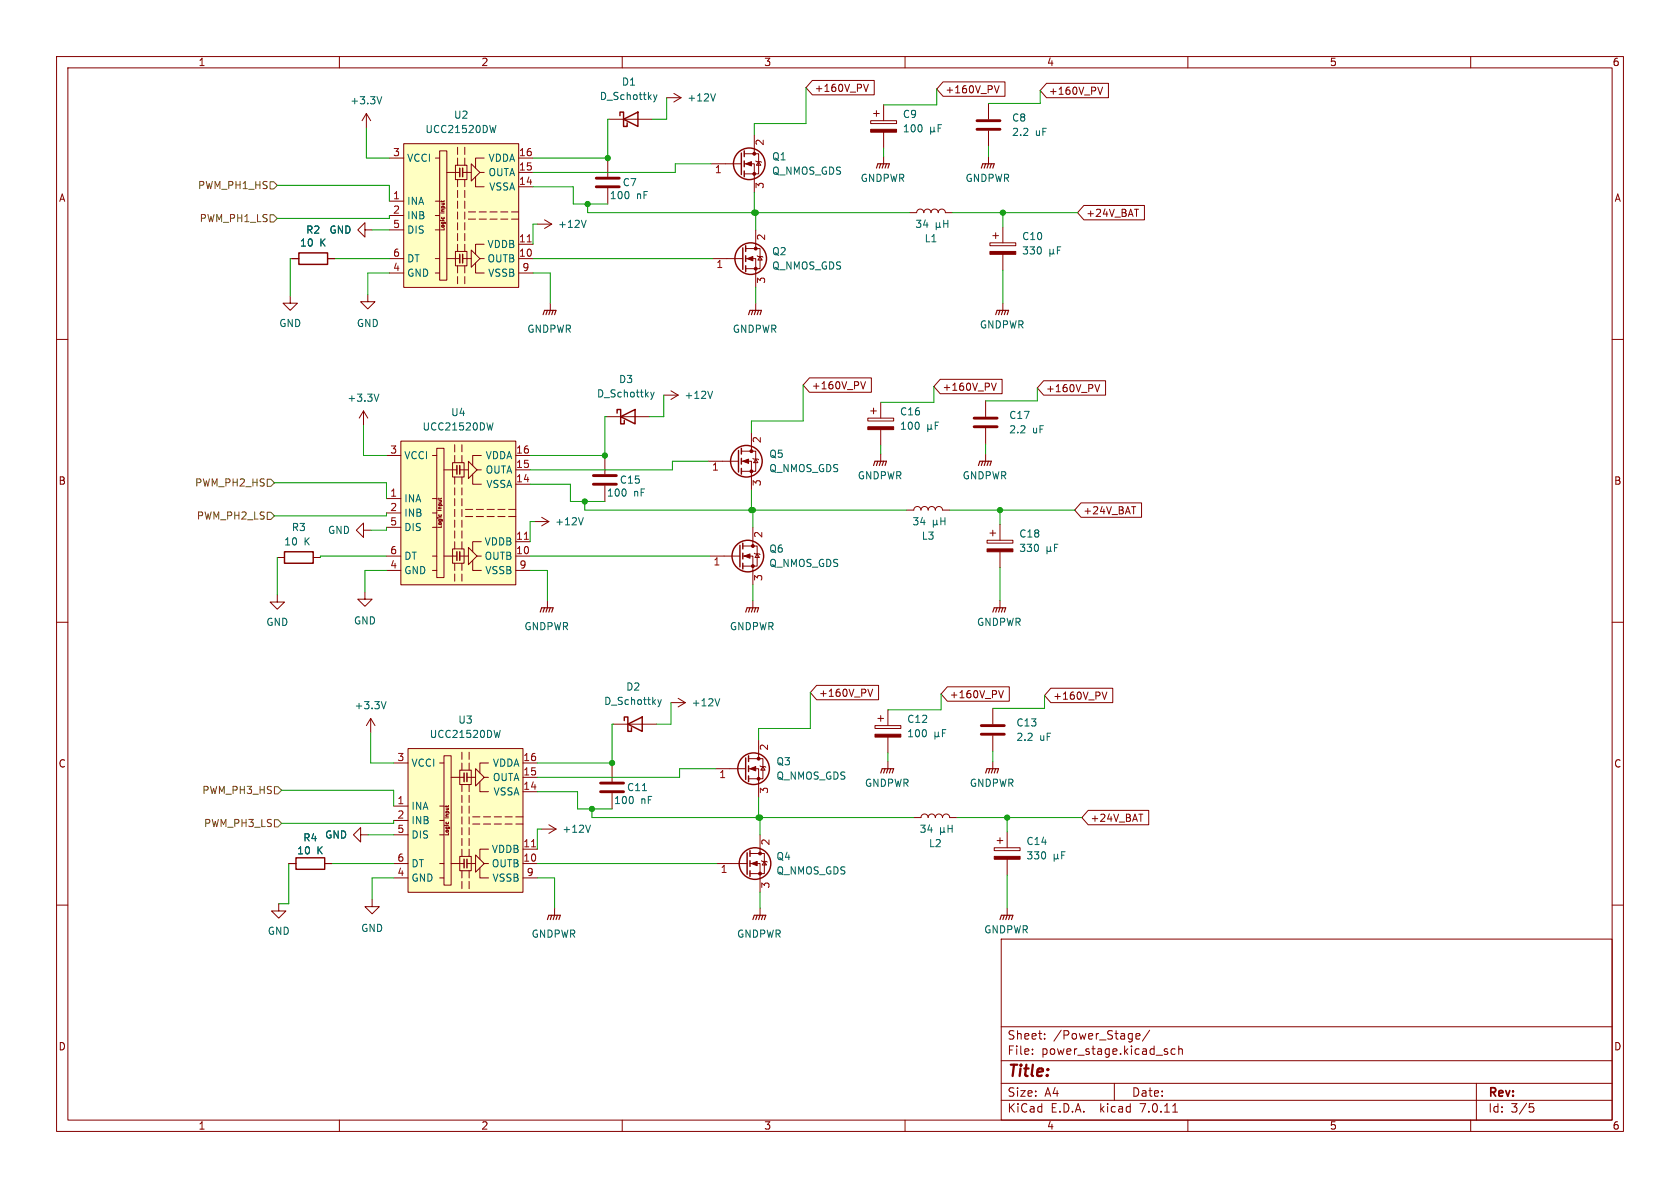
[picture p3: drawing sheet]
<svg xmlns="http://www.w3.org/2000/svg" width="297mm" height="210mm" viewBox="0 0 297 210" stroke-linecap="round" stroke-linejoin="round" font-family="sans-serif">
<g fill="none" stroke="#840000" stroke-width=".18">
<path d="M10 10h277v190h-277zM12 12h273v186h-273zM60 10v2M110 10v2M117.9 17.3h2.5M119.1 16.5l1.3 .8M120.4 17.3l-1.3 .7M143.6 14.2h11v2.6h-11l-1.1-1.3zM152.7 14.9l.4 1.3 .4-1.3M154.9 19.6v1M156.2 18.5v2.8M160 10v2"/>
<path d="M166.7 14.5h11v2.5h-11l-1.1-1.3zM174.8 18.3v2.8M175.8 15.1l.4 1.3 .4-1.3M185 14.7h11v2.6h-11l-1.1-1.3zM194.1 15.4l.4 1.3 .4-1.3M210 10v2M260 10v2M64.8 20.1l-.8 1.2M64.8 20.1v2.5M64.8 20.1l.7 1.2M68.8 38.1h2.6M68.8 35.6h2.6"/>
<path d="M68.8 27.9h2.6M71.4 25.4h20.3v25.4h-20.3zM77 38.1h.7M77 35.6h.7M77 27.9h.7M77.7 26.7h1.3v22.8h-1.3zM78.1 38.4v.2M78.5 38.4v.2M79 30.5h2.3M80.5 29.2h2v2.6h-2zM80.9 26v1.3M80.9 27.9v1.3"/>
<path d="M80.9 31.8v1.2M80.9 33.7v1.2M80.9 35.6v1.2M80.9 37.5v1.2M80.9 39.4v1.2M81.8 30.5h1.5M82.2 26v1.3M82.2 27.9v1.3M82.2 31.8v1.2M82.2 33.7v1.2M82.2 35.6v1.2M82.2 37.5v1.2"/>
<path d="M82.2 39.4v1.2M82.8 38.7h1.3M82.8 37.5h1.3M83.3 29l1.5 1.5-1.5 1.5zM84.1 31.2v1.8h1.5M84.7 38.7h1.3M84.7 37.5h1.3M84.8 30.5h.8M85.6 27.9h-1.5v1.8M86.6 38.7h1.3M86.6 37.5h1.3M88.5 38.7h1.3"/>
<path d="M88.5 37.5h1.3M90.4 38.7h1.3M90.4 37.5h1.3M91.7 30.5h2.5M91.7 27.9h2.5M91.7 33h2.5M95 39.6h2.5M96.3 38.9l1.2 .7M97.5 39.6l-1.2 .8M107.4 28.4v2.8M107.4 33.3v2.8M107.7 21.1h7.6"/>
<path d="M125.7 29h5.4M131.6 29h1.7v5M131.6 27.2h2.5v3.5h-2.5M133.3 23.9v3.3M133.6 28.4l.1 .2h.8l.1 .1M134.1 28.6l.4 .6h-.8zM153.9 21.3h4.6v.5h-4.6zM154.4 20.1h1M156.2 23.4v2.8M156.2 27.7v1.3M160.8 37.6h1.3a.64 .64 0 0 1 .6-.6 .64 .64 0 0 1 .6 .6 .64 .64 0 0 1 .7-.6 .64 .64 0 0 1 .6 .6 .64 .64 0 0 1 .6-.6 .64 .64 0 0 1 .7 .6 .64 .64 0 0 1 .6-.6 .64 .64 0 0 1 .6 .6h1.3M174.8 23.1v2.8"/>
<path d="M174.8 27.7v1.3M191.6 36.3h10.7v2.6h-10.7l-1.1-1.3zM200.6 37h.7M10 60h2M51.3 52.3v1.3h1.3l-1.3 1.3-1.3-1.3h1.3M51.6 45.7h1.2M57.9 45.7h1.3M64.5 40.6v-1.2l-1.3 1.2 1.3 1.3v-1.3h1.3M65 52.1v1.2h1.3l-1.3 1.3-1.2-1.3h1.2M68.8 45.7h2.6M68.8 48.3h2.6M68.8 40.6h2.6"/>
<path d="M77 45.7h.7M77 48.3h.7M77 40.6h.7M79 45.7h2.3M80.5 44.5h2v2.5h-2zM80.9 41.3v1.2M80.9 43.2v1.3M80.9 47v1.3M80.9 48.9v1.3M81.8 45.7h1.5M82.2 41.3v1.2M82.2 43.2v1.3"/>
<path d="M82.2 47v1.3M82.2 48.9v1.3M83.3 44.2l1.5 1.5-1.5 1.5zM84.1 46.5v1.8h1.5M84.8 45.7h.8M85.6 43.2h-1.5v1.8M91.7 45.7h2.5M91.7 48.3h2.5M91.7 43.2h2.5M97.3 53.6v1.3M126 45.7h5.3M131.8 45.7h1.8v5.1"/>
<path d="M131.8 43.9h2.6v3.6h-2.6M133.6 40.6v3.3M133.6 53.6v1.3M133.9 45.2l.1 .1h.7l.2 .2M134.4 45.3l.3 .7h-.7zM175 42.9h4.6v.5h-4.6zM175.5 41.7h1M176 41.1v1.1M177.3 40.1v2.8M177.3 45v2.8M177.3 53.6v1.3M285 60h2"/>
<path d="M64.3 72.6l-.8 1.3M64.3 72.6v2.6M64.3 72.6l.7 1.3M70.9 78h20.3v25.4h-20.3zM77.2 79.2h1.3v22.9h-1.3zM80.4 78.6v1.3M81.7 78.6v1.3M107.2 73.7h7.6M117.3 69.9h2.6M118.6 69.1l1.3 .8M119.9 69.9l-1.3 .7M131.1 79.8h2.5v3.5h-2.5"/>
<path d="M132.8 76.5v3.3M143.1 66.8h10.9v2.5h-10.9l-1.1-1.2zM152.2 67.5l.4 1.2 .4-1.2M153.4 73.9h4.6v.5h-4.6zM153.9 72.6h1M154.4 72.1v1.1M155.7 71.1v2.8M155.7 75.9v2.8M166.2 67.1h11v2.5h-11l-1.1-1.3zM174.2 70.9v2.8M174.2 75.7v2.8M175.3 67.7l.4 1.3 .4-1.3"/>
<path d="M184.5 67.3h10.9v2.6h-10.9l-1.1-1.3zM193.6 68l.4 1.3 .4-1.3M49 98.6h1.3M55.4 98.6h1.2M64.3 93.7v-1.2l-1.3 1.2 1.3 1.3v-1.3h1.2M68.3 98.3h2.6M68.3 93.2h2.6M68.3 90.7h2.6M68.3 88.1h2.6M68.3 80.5h2.6M76.5 98.3h.7M76.5 93.2h.7"/>
<path d="M76.5 90.7h.7M76.5 88.1h.7M76.5 80.5h.7M77.6 91v.2M78 91v.2M78.5 98.3h2.3M78.5 83.1h2.3M80 97h2v2.6h-2zM80 81.8h2v2.5h-2zM80.4 80.5v1.3M80.4 84.3v1.3M80.4 86.2v1.3"/>
<path d="M80.4 88.1v1.3M80.4 90v1.3M80.4 91.9v1.3M80.4 93.9v1.2M80.4 95.8v1.2M80.4 99.6v1.2M81.3 98.3h1.5M81.3 83.1h1.5M81.7 80.5v1.3M81.7 84.3v1.3M81.7 86.2v1.3M81.7 88.1v1.3"/>
<path d="M81.7 90v1.3M81.7 91.9v1.3M81.7 93.9v1.2M81.7 95.8v1.2M81.7 99.6v1.2M82.3 91.3h1.3M82.3 90h1.3M82.8 96.8l1.5 1.5-1.5 1.5zM82.8 81.5l1.5 1.6-1.5 1.5zM83.6 99.1v1.7h1.5M83.6 83.8v1.8h1.5M84.2 91.3h1.3"/>
<path d="M84.2 90h1.3M84.3 98.3h.8M84.3 83.1h.8M85.1 95.8h-1.5v1.7M85.1 80.5h-1.5v1.8M86.1 91.3h1.3M86.1 90h1.3M88 91.3h1.3M88 90h1.3M89.9 91.3h1.3M89.9 90h1.3M91.2 98.3h2.5"/>
<path d="M91.2 83.1h2.5M91.2 80.5h2.5M91.2 95.8h2.5M91.2 85.6h2.5M94.5 92.2h2.5M95.8 91.4l1.2 .8M97 92.2l-1.2 .8M106.9 81v2.8M106.9 85.9v2.7M125.2 81.5h5.4M125.5 98.3h5.3M131.1 81.5h1.7v5.1"/>
<path d="M131.3 98.3h1.8v5.1M131.3 96.5h2.6v3.6h-2.6M133.1 81l.1 .2h.8l.1 .1M133.1 93.2v3.3M133.3 97.8l.2 .1h.7l.2 .1M133.6 81.2l.4 .6h-.8zM133.9 97.9l.3 .7h-.7zM155.7 80.3v1.2M160.3 90.2h1.2a.64 .64 0 0 1 .7-.7 .64 .64 0 0 1 .6 .7 .64 .64 0 0 1 .6-.7 .64 .64 0 0 1 .7 .7 .64 .64 0 0 1 .6-.7 .64 .64 0 0 1 .7 .7 .64 .64 0 0 1 .6-.7 .64 .64 0 0 1 .6 .7h1.3M174.2 80.3v1.2M174.5 95.5h4.6v.5h-4.6zM175 94.2h1"/>
<path d="M175.5 93.7v1M176.8 92.7v2.8M176.8 97.5v2.8M191.1 88.9h10.7v2.5h-10.7l-1.1-1.2zM200 89.6h.8M10 110h2M49 105.2v1.2h1.3l-1.3 1.3-1.2-1.3h1.2M64.5 104.6v1.3h1.3l-1.3 1.3-1.3-1.3h1.3M68.3 100.8h2.6M76.5 100.8h.7M80.4 101.5v1.2M81.7 101.5v1.2"/>
<path d="M91.2 100.8h2.5M96.8 106.2v1.2M133.1 106.2v1.2M176.8 106.2v1.2M285 110h2M65.5 127l-.7 1.3M65.5 127v2.5M65.5 127l.8 1.3M69.6 134.9h2.5M72.1 132.3h20.4v25.4h-20.4zM77.7 134.9h.8M78.5 133.6h1.3v22.9h-1.3z"/>
<path d="M79.8 137.4h2.2M81.3 136.1h2v2.6h-2zM81.7 133v1.2M81.7 134.9v1.2M81.7 138.7v1.3M82.5 137.4h1.6M82.9 133v1.2M82.9 134.9v1.2M82.9 138.7v1.3M84.1 135.9l1.5 1.5-1.5 1.5zM84.8 138.2v1.8h1.6M85.6 137.4h.8"/>
<path d="M86.4 134.9h-1.6v1.8M92.5 137.4h2.5M92.5 134.9h2.5M92.5 140h2.5M108.2 135.4v2.8M108.5 128h7.6M118.6 124.2h2.6M119.9 123.4l1.3 .8M121.2 124.2l-1.3 .8M126.5 135.9h5.3M132.3 135.9h1.8v5.1M132.3 134.1h2.6v3.6h-2.6"/>
<path d="M134.1 130.8v3.3M134.4 135.4l.1 .1h.8l.1 .1M134.9 135.5l.4 .6h-.8zM144.4 121.2h10.9v2.5h-10.9l-1.1-1.3zM153.4 121.8l.5 1.3 .4-1.3M154.7 128.3h4.6v.5h-4.6zM155.2 127h1M155.7 126.5v1M157 125.5v2.8M157 130.3v2.8M157 134.6v1.3M167.5 121.4h10.9v2.6h-10.9l-1.1-1.3z"/>
<path d="M175.5 125.2v2.8M175.5 130v2.8M175.5 134.6v1.3M176.5 122.1l.5 1.3 .4-1.3M185.8 121.7h10.9v2.5h-10.9l-1.1-1.3zM194.8 122.3l.5 1.3 .4-1.3M10 160h2M49.3 159.8v1.2h1.2l-1.2 1.3-1.3-1.3h1.3M51.1 152.7h1.2M57.4 152.7h1.3M63.8 147.6v-1.3l-1.3 1.3 1.3 1.2v-1.2h1.2M65.8 159v1.3h1.3l-1.3 1.2-1.3-1.2h1.3"/>
<path d="M69.6 152.7h2.5M69.6 155.2h2.5M69.6 147.6h2.5M69.6 145h2.5M69.6 142.5h2.5M77.7 152.7h.8M77.7 155.2h.8M77.7 147.6h.8M77.7 145h.8M77.7 142.5h.8M78.9 145.3v.2M79.2 145.3l.1 .2"/>
<path d="M79.8 152.7h2.2M81.3 151.4h2v2.5h-2zM81.7 140.6v1.3M81.7 142.5v1.3M81.7 144.4v1.3M81.7 146.3v1.3M81.7 148.2v1.3M81.7 150.1v1.3M81.7 153.9v1.3M81.7 155.8v1.3M82.5 152.7h1.6M82.9 140.6v1.3"/>
<path d="M82.9 142.5v1.3M82.9 144.4v1.3M82.9 146.3v1.3M82.9 148.2v1.3M82.9 150.1v1.3M82.9 153.9v1.3M82.9 155.8v1.3M83.6 145.7h1.2M83.6 144.4h1.2M84.1 151.1l1.5 1.6-1.5 1.5zM84.8 153.4v1.8h1.6M85.5 145.7h1.2"/>
<path d="M85.5 144.4h1.2M85.6 152.7h.8M86.4 150.1h-1.6v1.8M87.4 145.7h1.2M87.4 144.4h1.2M89.3 145.7h1.3M89.3 144.4h1.3M91.2 145.7h1.3M91.2 144.4h1.3M92.5 152.7h2.5M92.5 155.2h2.5M92.5 150.1h2.5"/>
<path d="M95.8 146.6h2.5M97 145.8l1.3 .8M98.3 146.6l-1.3 .7M108.2 140.2v2.8M126.7 152.7h5.4M132.6 152.7h1.8v5M132.6 150.9h2.5v3.5h-2.5M134.4 147.6v3.3M134.6 152.1l.1 .2h.8l.1 .1M135.1 152.3l.4 .6h-.8zM161.5 144.5h1.3a.64 .64 0 0 1 .6-.6 .64 .64 0 0 1 .7 .6 .64 .64 0 0 1 .6-.6 .64 .64 0 0 1 .7 .6 .64 .64 0 0 1 .6-.6 .64 .64 0 0 1 .6 .6 .64 .64 0 0 1 .7-.6 .64 .64 0 0 1 .6 .6h1.3M175.8 149.9h4.5v.5h-4.5z"/>
<path d="M176.3 148.6h1M176.8 148.1v1M178.1 147.1v2.8M178.1 151.9v2.8M192.4 143.3h10.7v2.5h-10.7l-1.1-1.3zM201.3 143.9h.7M285 160h2M98 160.5v1.3M134.4 160.5v1.3M177 166h108v32h-108zM178.1 160.5v1.3M60 198v2"/>
<path d="M110 198v2M160 198v2M177 194.5h108M177 191.5h108M177 187.5h108M177 181.5h108M182.5 186.3v.1M182.5 185.5v.1M184.7 183.6v.1M184.7 182.8v.1M197 191.5v3M200.8 183.2l.7-.1v-.3l-.5-.1-.2 .2 .1 .7h.6"/>
<path d="M203.2 182.1l-1.2 2M207.3 196.6h.9M207.7 185.5l-.4-.1-.3 .3v.4l.2 .2h.5M208.4 185.5l.2-.1 .4 .1v.9M208.4 184.9v1.5M210 198v2M260 198v2M261 191.5v6.5M270.4 195.1h.7M270.5 195.7h.4l.3 .3-.2 .5-.5 .1"/>
</g>
<g fill="none" stroke="#006464" stroke-width=".18">
<path d="M67.5 17.1l-.4 1.3M115.5 16.8l.3 .8M115.8 17.6l-.3 .4M116.1 16.8l-.3 .8M126.5 16.6l-.4 1.3M87.7 22.2l-.3 1.2M103.6 38.9l-.4 1.3M164.5 22.5v1.2M164.5 23.1l.2 .2h.2l.2-.2M165.1 23.1l.2 .2M165.1 22.5v.6M165.5 39.4v1.2"/>
<path d="M165.9 22.6h.4M166.1 39.4v.6M166.5 22h-.6v1.3M166.8 38.9v1.3M166.8 39.5h.8M167.6 38.9v1.3M165.5 40l.2 .2h.2l.2-.2M166.1 40l.2 .2M185.6 44.1v1.2M185.6 44.7l.2 .2h.2l.2-.2M186.2 44.7l.2 .2M186.2 44.1v.6"/>
<path d="M186.9 44.2h.5M187.5 43.6h-.6v1.3M67 69.7l-.4 1.2M87.2 74.7l-.3 1.3M115 69.3l.3 .9M115.3 70.2l-.3 .4M115.6 69.3l-.3 .9M126 69.2l-.4 1.2M164 75v1.3M164 75.7l.2 .2h.2l.2-.2M164.6 75.7l.2 .2M164.6 75v.7"/>
<path d="M165.3 75.2h.5M165.9 74.6h-.6v1.3M103.1 91.5l-.4 1.3M165 91.9v1.3M165 92.6l.2 .2h.2l.2-.2M165.6 92.6l.2 .2M165.6 91.9v.7M166.3 91.5v1.3M166.3 92.1h.8M167.1 91.5v1.3M185.1 96.6v1.3M185.1 97.3l.2 .2h.2l.2-.2"/>
<path d="M185.7 97.3l.2 .2M185.7 96.6v.7M186.4 96.8h.4M187 96.2h-.6v1.3M68.3 124l-.5 1.3M88.4 129.1l-.3 1.3M113.6 139.8h.7M116.3 123.7l.3 .8M116.6 124.5l-.3 .5M116.9 123.7l-.3 .8M127.2 123.5l-.4 1.3M165.3 129.4v1.3"/>
<path d="M165.3 130.1l.2 .1h.2l.2-.1M165.9 129.4v.7M165.9 130.1l.2 .1M166.6 129.6h.4M167.2 129h-.6v1.2M104.4 145.9l-.4 1.2M166.3 146.3v1.3M166.3 147l.2 .1h.2l.2-.1M166.9 147l.2 .1M166.9 146.3v.7M167.6 145.9v1.2M167.6 146.5h.7"/>
<path d="M168.3 145.9v1.2M186.4 151v1.3M186.4 151.7l.1 .1h.3l.2-.1M187 151v.7M187 151.7l.2 .1M187.7 151.2h.4M188.3 150.6h-.6v1.2"/>
</g>
<g fill="none" stroke="#840000" stroke-width=".2">
<path d="M154.9 29.7l.3-.7h2l-.2 .7M155.7 29l-.3 .7M156.2 29l-.2 .7M156.7 29l-.2 .7M173.5 29.7l.2-.7h2.1l-.3 .7M174.2 29l-.2 .7M174.8 29l-.3 .7M175.3 29l-.3 .7M96 55.6l.3-.7h2l-.3 .7M96.8 54.9l-.3 .7M97.3 54.9l-.3 .7M97.8 54.9l-.3 .7"/>
<path d="M132.3 55.6l.3-.7h2l-.2 .7M133.1 54.9l-.3 .7M133.6 54.9l-.3 .7M134.1 54.9l-.2 .7M176 55.6l.3-.7h2l-.2 .7M176.8 54.9l-.3 .7M177.3 54.9l-.3 .7M177.8 54.9l-.3 .7M154.4 82.3l.3-.8h2l-.2 .8M155.2 81.5l-.3 .8M155.7 81.5l-.3 .8M156.2 81.5l-.2 .8"/>
<path d="M173 82.3l.2-.8h2.1l-.3 .8M173.7 81.5l-.2 .8M174.2 81.5l-.2 .8M174.8 81.5l-.3 .8M95.5 108.2l.3-.8h2l-.3 .8M96.3 107.4l-.3 .8M96.8 107.4l-.3 .8M97.3 107.4l-.3 .8M131.8 108.2l.3-.8h2l-.2 .8M132.6 107.4l-.3 .8M133.1 107.4l-.3 .8M133.6 107.4l-.3 .8"/>
<path d="M175.5 108.2l.3-.8h2l-.3 .8M176.3 107.4l-.3 .8M176.8 107.4l-.3 .8M177.3 107.4l-.3 .8M155.7 136.7l.3-.8h2l-.3 .8M156.5 135.9l-.3 .8M157 135.9l-.3 .8M157.5 135.9l-.3 .8M174.2 136.7l.3-.8h2l-.2 .8M175 135.9l-.2 .8M175.5 135.9l-.2 .8M176 135.9l-.2 .8"/>
<path d="M96.8 162.6l.2-.8h2.1l-.3 .8M97.5 161.8l-.2 .8M98 161.8l-.2 .8M98.6 161.8l-.3 .8M133.1 162.6l.2-.8h2.1l-.3 .8M133.9 161.8l-.3 .8M134.4 161.8l-.3 .8M134.9 161.8l-.3 .8M176.8 162.6l.2-.8h2.1l-.3 .8M177.5 161.8l-.2 .8M178.1 161.8l-.3 .8M178.6 161.8l-.3 .8"/>
</g>
<g fill="#840000" stroke="#840000" stroke-width=".18">
<path d="M153.9 22.9h4.6v.5h-4.6z"/>
<path d="M132.1 45.7l1-.4v.8z"/>
<path d="M154.7 129.8h4.6v.5h-4.6z"/>
<path d="M131.8 29l1-.4v.7z"/>
<path d="M132.8 152.7l1.1-.4v.7z"/>
<path d="M132.6 135.9l1-.4v.8z"/>
<path d="M131.3 81.5l1-.3v.7z"/>
<path d="M175 44.5h4.6v.5h-4.6z"/>
<path d="M131.6 98.3l1-.4v.8z"/>
<path d="M153.4 75.4h4.6v.5h-4.6z"/>
<path d="M174.5 97h4.6v.5h-4.6z"/>
<path d="M175.8 151.4h4.5v.5h-4.5z"/>
<circle cx="133.6" cy="47.5" r=".25"/>
<circle cx="133.6" cy="43.9" r=".25"/>
<circle cx="133.3" cy="30.7" r=".25"/>
<circle cx="133.3" cy="27.2" r=".25"/>
<circle cx="134.4" cy="154.4" r=".25"/>
<circle cx="134.4" cy="150.9" r=".25"/>
<circle cx="134.1" cy="137.7" r=".25"/>
<circle cx="134.1" cy="134.1" r=".25"/>
<circle cx="132.8" cy="83.3" r=".25"/>
<circle cx="132.8" cy="79.8" r=".25"/>
<circle cx="133.1" cy="100.1" r=".25"/>
<circle cx="133.1" cy="96.5" r=".25"/>
</g>
<path d="M105.4 33h4.1M105.4 31.5h4.1M172.7 22.9h4.1M172.7 21.3h4.1M172.2 75.4h4.1M172.2 73.9h4.1M104.9 85.6h4.1M104.9 84.1h4.1M106.2 140h4M106.2 138.4h4M173.5 129.8h4M173.5 128.3h4" fill="none" stroke="#840000" stroke-width=".51"/>
<g fill="none" stroke="#840000" stroke-width=".25">
<path d="M81.3 29.7v1.5M81.8 29.7v1.5M109.6 20.4v-.6h.6v2.6h.7v-.7M110.2 21.1l2.6-1.3v2.6zM131.1 27.1v3.8M131.6 26.7v1M131.6 28.4v1.1M131.6 30.2v1M52.8 44.7h5.1v2h-5.1zM81.3 45v1.5M81.8 45v1.5M131.3 43.8v3.8"/>
<path d="M131.8 43.4v1.1M131.8 45.2v1M131.8 47v1M109.1 73v-.6h.6v2.5h.7v-.6M109.7 73.7l2.6-1.3v2.5zM130.6 79.6v3.8M131.1 79.2v1.1M50.3 97.5h5.1v2.1h-5.1zM80.8 82.3v1.5M80.8 97.5v1.6M81.3 82.3v1.5M81.3 97.5v1.6"/>
<path d="M130.8 96.4v3.8M131.1 81v1M131.1 82.8v1M131.3 96v1M131.3 97.8v1M131.3 99.6v1M82 136.7v1.5M82.5 136.7v1.5M110.4 127.4v-.7h.6v2.6h.6v-.6M111 128l2.5-1.3v2.6zM131.8 134v3.8M132.3 133.6v1"/>
<path d="M132.3 135.4v1M132.3 137.2v1M52.3 151.6h5.1v2.1h-5.1zM82 151.9v1.5M82.5 151.9v1.5M132.1 150.7v3.9M132.6 150.4v1M132.6 152.1v1.1M132.6 153.9v1"/>
<circle cx="132.5" cy="29" r="2.79"/>
<circle cx="132.7" cy="45.7" r="2.79"/>
<circle cx="132" cy="81.5" r="2.79"/>
<circle cx="132.2" cy="98.3" r="2.79"/>
<circle cx="133.2" cy="135.9" r="2.79"/>
<circle cx="133.5" cy="152.7" r="2.79"/>
</g>
<g fill="#ffffc2" stroke="#ffffc2" stroke-width=".18">
<path d="M71.4 25.4h20.3v25.4h-20.3z"/>
<path d="M72.1 132.3h20.4v25.4h-20.4z"/>
<path d="M70.9 78h20.3v25.4h-20.3z"/>
</g>
<path d="M93.2 42.8h.7M92.7 95.3h.7M94 149.7h.7" fill="none" stroke="#a90000" stroke-width=".18"/>
<path d="M47.8 32.1h.6l.6 .7-.6 .6h-.6zM47.8 38h.6l.6 .6-.6 .6h-.6zM47.2 90.6h.7l.6 .6-.6 .6h-.7zM47.2 84.7h.7l.6 .6-.6 .7h-.7zM48.5 139.1h.6l.7 .6-.7 .6h-.6zM48.5 144.9h.6l.7 .6-.7 .7h-.6z" fill="none" stroke="#725600" stroke-width=".18"/>
<g fill="none" stroke="#009600" stroke-width=".18">
<path d="M117.9 17.3v3.8h-2.6M142.5 15.5v6.3h-9.2v2.1M165.6 15.7v2.8h-9.4M183.9 16v2.3h-9.1M49 32.8h19.8v2.8M64.8 22.6v5.3h4M68.8 38.1v.5h-19.8M94.2 27.9h13.2M94.2 33h7.1v3.1h6.1M95 39.6h-.8v3.6M103.9 36.1v1.5h56.9M107.7 21.1h-.3v7.3"/>
<path d="M125.7 29h-6.3v1.5h-25.2M133.3 34v3.6M133.6 37.6v3M156.2 26.2v1.5M168.4 37.6h22.1M174.8 25.9v1.8M177.3 37.6v2.5M51.6 45.7h-.3v6.6M59.2 45.7h9.6M65.8 40.6h3M68.8 48.3h-3.8v3.8M94.2 48.3h3.1v5.3"/>
<path d="M94.2 45.7h31.8M133.6 50.8v2.8M177.3 47.8v5.8M64.3 75.2v5.3h4M107.2 73.7h-.3v7.3M117.3 69.9v3.8h-2.5M142 68.1v6.3h-9.2v2.1M155.7 78.7v1.6M165.1 68.3v2.8h-9.4M174.2 78.5v1.8M183.4 68.6v2.3h-9.2M48.5 85.3h19.8v2.8"/>
<path d="M49 98.6v6.6M68.3 98.3h-11.7v.3M68.3 90.7v.5h-19.8M68.3 93.2v.5h-2.8M93.7 98.3h31.8M93.7 80.5h13.2M93.7 85.6h7.1v3h6.1M94.5 92.2h-.8v3.6M103.4 88.6v1.6h56.9M125.2 81.5h-6.3v1.6h-25.2M132.8 86.6v3.6M133.1 90.2v3"/>
<path d="M167.9 90.2h22.1M176.8 90.2v2.5M68.3 100.8h-3.8v3.8M93.7 100.8h3.1v5.4M133.1 103.4v2.8M176.8 100.3v5.9M49.8 139.7h19.8v2.8M65.5 129.5v5.4h4.1M95 134.9h13.2M95 140h7.1v3h6.1M108.5 128h-.3v7.4M118.6 124.2v3.8h-2.5"/>
<path d="M126.5 135.9h-6.4v1.5h-25.1M143.3 122.4v6.4h-9.2v2M157 133.1v1.5M166.4 122.7v2.8h-9.4M175.5 132.8v1.8M184.7 122.9v2.3h-9.2M51.1 152.7v7.1h-1.8M58.7 152.7h10.9M65 147.6h4.6M69.6 145v.5h-19.8M69.6 155.2h-3.8v3.8M95 155.2h3v5.3"/>
<path d="M95 152.7h31.7M95.8 146.6h-.8v3.5M104.6 143v1.5h56.9M134.1 141v3.5M134.4 144.5v3.1M134.4 157.7v2.8M169.2 144.5h22.1M178.1 144.5v2.6M178.1 154.7v5.8"/>
</g>
<g fill="#009600" stroke="#009600" stroke-width=".18">
<circle cx="103.4" cy="88.6" r=".46"/>
<circle cx="106.9" cy="80.5" r=".46"/>
<circle cx="107.4" cy="27.9" r=".46"/>
<circle cx="134.4" cy="144.5" r=".46"/>
<circle cx="134.1" cy="144.5" r=".46"/>
<circle cx="108.2" cy="134.9" r=".46"/>
<circle cx="177.3" cy="37.6" r=".46"/>
<circle cx="133.6" cy="37.6" r=".46"/>
<circle cx="133.3" cy="37.6" r=".46"/>
<circle cx="104.6" cy="143" r=".46"/>
<circle cx="103.9" cy="36.1" r=".46"/>
<circle cx="178.1" cy="144.5" r=".46"/>
<circle cx="132.8" cy="90.2" r=".46"/>
<circle cx="133.1" cy="90.2" r=".46"/>
<circle cx="176.8" cy="90.2" r=".46"/>
</g>
<text font-size="2.8" fill="#840000" x="178" y="190.9">Title:</text>
<g font-size="2.1" fill="#840000">
<text x="178" y="184">Sheet:</text>
<text x="186.2" y="184">/Power_Stage/</text>
<text x="178" y="186.7">File:</text>
<text x="184.1" y="186.7">power_stage.kicad_sch</text>
<text x="178" y="196.9">KiCad</text>
<text x="178" y="194.1">Size:</text>
<text x="184.7" y="194.1">A4</text>
<text x="185.7" y="196.9">E.D.A.</text>
<text x="194.6" y="196.9">kicad</text>
<text x="200" y="194.1">Date:</text>
<text x="201.8" y="196.9">7.0.11</text>
<text x="263" y="194.3">Rev:</text>
<text x="263" y="196.9">Id:</text>
<text x="267.1" y="196.9">3/5</text>
</g>
<g font-size="1.8" fill="#840000">
<text x="35" y="11.9">1</text>
<text x="85" y="11.9">2</text>
<text x="135" y="11.9">3</text>
<text x="185" y="11.9">4</text>
<text x="235" y="11.9">5</text>
<text x="285" y="11.9">6</text>
<text x="143.9" y="16.4">+160V_PV</text>
<text x="167" y="16.7">+160V_PV</text>
<text x="185.3" y="17">+160V_PV</text>
<text x="10.3" y="35.9">A</text>
<text x="285.3" y="35.9">A</text>
<text x="191.9" y="38.5">+24V_BAT</text>
<text x="143.4" y="69">+160V_PV</text>
<text x="166.5" y="69.3">+160V_PV</text>
<text x="184.8" y="69.5">+160V_PV</text>
<text x="10.3" y="85.9">B</text>
<text x="285.3" y="85.9">B</text>
<text x="191.4" y="91.1">+24V_BAT</text>
<text x="144.7" y="123.4">+160V_PV</text>
<text x="167.8" y="123.6">+160V_PV</text>
<text x="186.1" y="123.9">+160V_PV</text>
<text x="10.3" y="135.9">C</text>
<text x="285.3" y="135.9">C</text>
<text x="192.7" y="145.5">+24V_BAT</text>
<text x="10.3" y="185.9">D</text>
<text x="285.3" y="185.9">D</text>
<text x="35" y="199.9">1</text>
<text x="85" y="199.9">2</text>
<text x="135" y="199.9">3</text>
<text x="185" y="199.9">4</text>
<text x="235" y="199.9">5</text>
<text x="285" y="199.9">6</text>
</g>
<g font-size="1.8" fill="#006464">
<text x="105.9" y="17.9">D_Schottky</text>
<text x="109.8" y="15.3">D1</text>
<text x="61.8" y="18.6">+3.3V</text>
<text x="75.1" y="23.7">UCC21520DW</text>
<text x="80.2" y="21.2">U2</text>
<text x="121.4" y="18.1">+12V</text>
<text x="159.5" y="21.1">C9</text>
<text x="159.5" y="23.6">100</text>
<text x="178.8" y="21.7">C8</text>
<text x="71.9" y="28.8">VCCI</text>
<text x="86.3" y="28.8">VDDA</text>
<text x="136.4" y="28.5">Q1</text>
<text x="178.8" y="24.2">2.2</text>
<text x="183" y="24.2">uF</text>
<text x="86.3" y="31.3">OUTA</text>
<text x="86.4" y="33.9">VSSA</text>
<text x="107.7" y="35.4">100</text>
<text x="110" y="33.1">C7</text>
<text x="112.5" y="35.4">nF</text>
<text x="136.4" y="31.1">Q_NMOS_GDS</text>
<text x="152.1" y="32.4">GNDPWR</text>
<text x="170.6" y="32.4">GNDPWR</text>
<text x="54" y="41.5">R2</text>
<text x="58.1" y="41.5">GND</text>
<text x="71.9" y="36.4">INA</text>
<text x="71.9" y="39">INB</text>
<text x="71.9" y="41.5">DIS</text>
<text x="98.6" y="40.5">+12V</text>
<text x="161.7" y="40.5">34</text>
<text x="52.9" y="43.8">10</text>
<text x="56.5" y="43.8">K</text>
<text x="71.9" y="46.6">DT</text>
<text x="86.1" y="46.6">OUTB</text>
<text x="86.1" y="44">VDDB</text>
<text x="136.4" y="47.9">Q_NMOS_GDS</text>
<text x="136.4" y="45.3">Q2</text>
<text x="163.4" y="43">L1</text>
<text x="180.6" y="42.6">C10</text>
<text x="180.6" y="45.2">330</text>
<text x="71.9" y="49.1">GND</text>
<text x="86.2" y="49.1">VSSB</text>
<text x="49.3" y="58">GND</text>
<text x="63" y="58">GND</text>
<text x="93.1" y="59">GNDPWR</text>
<text x="129.4" y="59">GNDPWR</text>
<text x="173.1" y="58.3">GNDPWR</text>
<text x="61.3" y="71.2">+3.3V</text>
<text x="105.4" y="70.5">D_Schottky</text>
<text x="109.3" y="67.9">D3</text>
<text x="120.9" y="70.7">+12V</text>
<text x="74.6" y="76.3">UCC21520DW</text>
<text x="79.7" y="73.8">U4</text>
<text x="159" y="73.6">C16</text>
<text x="159" y="76.2">100</text>
<text x="178.3" y="74.3">C17</text>
<text x="178.3" y="76.8">2.2</text>
<text x="182.5" y="76.8">uF</text>
<text x="71.4" y="81.4">VCCI</text>
<text x="85.8" y="83.9">OUTA</text>
<text x="85.8" y="81.4">VDDA</text>
<text x="135.9" y="83.7">Q_NMOS_GDS</text>
<text x="135.9" y="81.1">Q5</text>
<text x="71.4" y="89">INA</text>
<text x="85.9" y="86.5">VSSA</text>
<text x="107.2" y="88">100</text>
<text x="109.5" y="85.7">C15</text>
<text x="112" y="88">nF</text>
<text x="151.5" y="84.9">GNDPWR</text>
<text x="170.1" y="84.9">GNDPWR</text>
<text x="51.5" y="94.1">R3</text>
<text x="57.9" y="94.6">GND</text>
<text x="71.4" y="91.5">INB</text>
<text x="71.4" y="94.1">DIS</text>
<text x="98.1" y="93.1">+12V</text>
<text x="161.2" y="93.1">34</text>
<text x="162.9" y="95.6">L3</text>
<text x="180.1" y="95.2">C18</text>
<text x="50.1" y="96.6">10</text>
<text x="53.7" y="96.6">K</text>
<text x="71.4" y="101.7">GND</text>
<text x="71.4" y="99.2">DT</text>
<text x="85.6" y="99.2">OUTB</text>
<text x="85.6" y="96.6">VDDB</text>
<text x="85.7" y="101.7">VSSB</text>
<text x="135.9" y="100.4">Q_NMOS_GDS</text>
<text x="135.9" y="97.9">Q6</text>
<text x="180.1" y="97.8">330</text>
<text x="47" y="110.8">GND</text>
<text x="62.5" y="110.6">GND</text>
<text x="92.6" y="111.6">GNDPWR</text>
<text x="128.9" y="111.6">GNDPWR</text>
<text x="172.6" y="110.8">GNDPWR</text>
<text x="62.6" y="125.6">+3.3V</text>
<text x="106.7" y="124.8">D_Schottky</text>
<text x="110.6" y="122.3">D2</text>
<text x="122.2" y="125.1">+12V</text>
<text x="75.9" y="130.7">UCC21520DW</text>
<text x="80.9" y="128.1">U3</text>
<text x="160.3" y="128">C12</text>
<text x="160.3" y="130.5">100</text>
<text x="179.6" y="128.6">C13</text>
<text x="179.6" y="131.2">2.2</text>
<text x="183.8" y="131.2">uF</text>
<text x="72.6" y="135.7">VCCI</text>
<text x="87" y="135.7">VDDA</text>
<text x="137.2" y="135.5">Q3</text>
<text x="72.6" y="143.4">INA</text>
<text x="87" y="138.3">OUTA</text>
<text x="87.1" y="140.8">VSSA</text>
<text x="108.5" y="142.3">100</text>
<text x="110.8" y="140.1">C11</text>
<text x="113.3" y="142.3">nF</text>
<text x="137.2" y="138">Q_NMOS_GDS</text>
<text x="152.8" y="139.3">GNDPWR</text>
<text x="171.4" y="139.3">GNDPWR</text>
<text x="53.5" y="148.9">R4</text>
<text x="57.4" y="148.4">GND</text>
<text x="72.6" y="145.9">INB</text>
<text x="72.6" y="148.4">DIS</text>
<text x="99.3" y="147.4">+12V</text>
<text x="162.5" y="147.4">34</text>
<text x="164.1" y="150">L2</text>
<text x="181.4" y="149.6">C14</text>
<text x="52.4" y="151.2">10</text>
<text x="56" y="151.2">K</text>
<text x="72.6" y="153.5">DT</text>
<text x="86.8" y="153.5">OUTB</text>
<text x="86.8" y="151">VDDB</text>
<text x="137.2" y="154.8">Q_NMOS_GDS</text>
<text x="137.2" y="152.2">Q4</text>
<text x="181.4" y="152.1">330</text>
<text x="72.6" y="156.1">GND</text>
<text x="87" y="156.1">VSSB</text>
<text x="47.2" y="165.5">GND</text>
<text x="63.7" y="164.9">GND</text>
<text x="93.9" y="166">GNDPWR</text>
<text x="130.2" y="166">GNDPWR</text>
<text x="173.9" y="165.2">GNDPWR</text>
</g>
<g font-size="1.8" fill="#a90000">
<text x="69.4" y="27.7">3</text>
<text x="91.7" y="27.7">16</text>
<text x="135.3" y="25.9" transform="rotate(-90 135.3 25.9)">2</text>
<text x="69.4" y="35.3">1</text>
<text x="91.7" y="32.8">14</text>
<text x="91.7" y="30.2">15</text>
<text x="126.3" y="30.9">1</text>
<text x="135.3" y="33.5" transform="rotate(-90 135.3 33.5)">3</text>
<text x="69.4" y="37.8">2</text>
<text x="69.4" y="40.4">5</text>
<text x="69.4" y="45.5">6</text>
<text x="91.7" y="45.5">10</text>
<text x="91.7" y="42.9">11</text>
<text x="126.5" y="47.7">1</text>
<text x="135.6" y="42.6" transform="rotate(-90 135.6 42.6)">2</text>
<text x="69.4" y="48">4</text>
<text x="92.3" y="48">9</text>
<text x="135.6" y="50.2" transform="rotate(-90 135.6 50.2)">3</text>
<text x="68.9" y="80.3">3</text>
<text x="91.1" y="82.8">15</text>
<text x="91.1" y="80.3">16</text>
<text x="125.8" y="83.5">1</text>
<text x="134.8" y="78.4" transform="rotate(-90 134.8 78.4)">2</text>
<text x="68.9" y="87.9">1</text>
<text x="91.1" y="85.3">14</text>
<text x="134.8" y="86.1" transform="rotate(-90 134.8 86.1)">3</text>
<text x="68.9" y="90.4">2</text>
<text x="68.9" y="93">5</text>
<text x="91.1" y="95.5">11</text>
<text x="135.1" y="95.2" transform="rotate(-90 135.1 95.2)">2</text>
<text x="68.9" y="100.6">4</text>
<text x="68.9" y="98">6</text>
<text x="91.1" y="98">10</text>
<text x="91.7" y="100.6">9</text>
<text x="126" y="100.3">1</text>
<text x="135.1" y="102.8" transform="rotate(-90 135.1 102.8)">3</text>
<text x="70.2" y="134.6">3</text>
<text x="92.4" y="137.2">15</text>
<text x="92.4" y="134.6">16</text>
<text x="127.1" y="137.9">1</text>
<text x="136.1" y="132.8" transform="rotate(-90 136.1 132.8)">2</text>
<text x="70.2" y="142.2">1</text>
<text x="92.4" y="139.7">14</text>
<text x="136.1" y="140.4" transform="rotate(-90 136.1 140.4)">3</text>
<text x="70.2" y="144.8">2</text>
<text x="70.2" y="147.3">5</text>
<text x="92.4" y="149.9">11</text>
<text x="136.3" y="149.6" transform="rotate(-90 136.3 149.6)">2</text>
<text x="70.2" y="154.9">4</text>
<text x="70.2" y="152.4">6</text>
<text x="92.4" y="152.4">10</text>
<text x="93" y="154.9">9</text>
<text x="127.3" y="154.6">1</text>
<text x="136.3" y="157.2" transform="rotate(-90 136.3 157.2)">3</text>
</g>
<g font-size="1.8" fill="#725600">
<text x="34.9" y="33.6">PWM_PH1_HS</text>
<text x="35.2" y="39.5">PWM_PH1_LS</text>
<text x="34.4" y="86.2">PWM_PH2_HS</text>
<text x="34.7" y="92">PWM_PH2_LS</text>
<text x="35.7" y="140.6">PWM_PH3_HS</text>
<text x="36" y="146.4">PWM_PH3_LS</text>
</g>
<g font-size=".9" fill="#840000">
<text x="78.8" y="41" transform="rotate(-90 78.8 41)">Logic</text>
<text x="78.8" y="37.6" transform="rotate(-90 78.8 37.6)">Input</text>
<text x="78.3" y="93.5" transform="rotate(-90 78.3 93.5)">Logic</text>
<text x="78.3" y="90.2" transform="rotate(-90 78.3 90.2)">Input</text>
<text x="79.5" y="147.9" transform="rotate(-90 79.5 147.9)">Logic</text>
<text x="79.5" y="144.6" transform="rotate(-90 79.5 144.6)">Input</text>
</g>
</svg>
